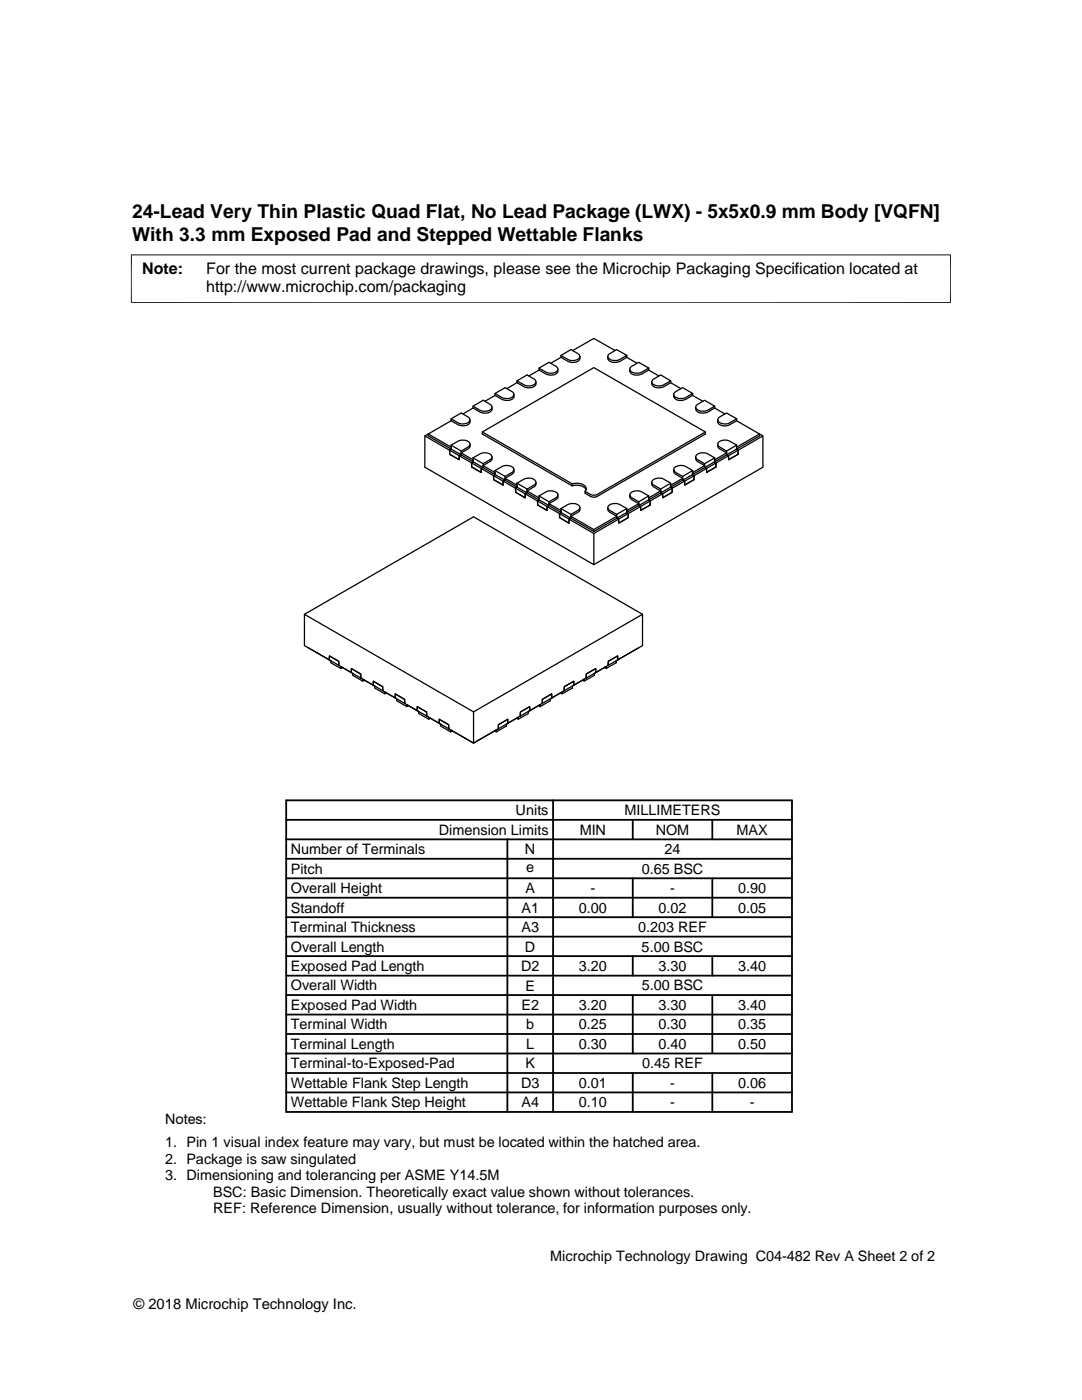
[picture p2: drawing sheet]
<svg xmlns="http://www.w3.org/2000/svg" width="216mm" height="279mm" viewBox="0 0 216 279" stroke-linecap="round" stroke-linejoin="round" font-family="sans-serif">
<g fill="none" stroke="#000" stroke-width=".25">
<path d="M98.8 78.5l1.4 .9a1.77 1.77 0 0 0 2.4-.6l-.3-.6-1.5-.8-2 1.1v.4M98.8 78.9l-2 1.2M102.6 78.7a1.2 1.2 0 0 1-1.7 1.2l-.9-.3-1.2-.7M103.1 76a2.97 2.97 0 0 0 3.5 .7l.3-.2v-.4l-.3-.4-1.4-.9-2.1 1.2 .1 .4M103.2 76.4l-2.1 1.2M107 76.2a1.22 1.22 0 0 1-1.8 1.2l-.4-.1-1.6-.9M107.5 73.5l1.5 .8a1.77 1.77 0 0 0 2.3-.6l-.3-.5-1.4-.9-2.1 1.2 .1 .4M107.6 73.9l-2.1 1.1M111.3 73.7a1.22 1.22 0 0 1-1.7 1.1l-.8-.3-1.2-.6M111.9 70.9a3 3 0 0 0 3 1l.8-.5v-.4l-.3-.4-1.5-.8-2 1.1 .1 .4M112 71.3l-2.1 1.2M115.7 71.1a1.02 1.02 0 0 1-1.2 1.2 3.6 3.6 0 0 1-2.5-1"/>
<path d="M121.3 71.1a1.02 1.02 0 0 0 1.3 1.2 3.9 3.9 0 0 0 2.5-1M122.7 70l-4.2-2.5-4.2 2.5M125.1 71.3l2 1.2M125.1 70.9l-1.5 .9a1.75 1.75 0 0 1-2.3-.6l.3-.6 1.4-.8 2.1 1.1v.4M125.7 73.7a1.02 1.02 0 0 0 1.3 1.2 4.2 4.2 0 0 0 2.4-1M129.4 73.9l2.1 1.1M129.5 73.5l-1.5 .8a1.76 1.76 0 0 1-2.3-.6l.3-.5 1.4-.9 2.1 1.2-.1 .4M130 76.2a1.01 1.01 0 0 0 1.3 1.2 3.8 3.8 0 0 0 2.5-1M130.4 75.7l1.4-.9 2 1.2a2.92 2.92 0 0 1-3.4 .7l-.3-.3v-.3zM133.8 76.4l2.1 1.2M133.8 76v.4M134.4 78.7a1.25 1.25 0 0 0 1.9 1.2l1.9-1"/>
<path d="M138.2 78.9l2.1 1.2M138.2 78.5l-1.4 .9a1.78 1.78 0 0 1-2.4-.6l.3-.6 1.5-.8 2 1.1v.4M84.8 87v6.2l33.7 19.5v-6.2M85.4 86.6l4.6 2.6v.4l-4.6-2.6zM89.7 89.9v.8l1.9 1 .1-.7-.1 .7-1.9-1zM89.7 89.9l.3-.3v-.8l2 1.2v.8l-.3 .2 2.4 1.4M89.7 89.9l.3-.3 2 1.2-.3 .2zM90 83.6a2.92 2.92 0 0 0 3.4 .7l.3-.2 .1-.4-.3-.4-1.5-.9-2 1.2v.4M90 88.8l1.5-.8a1.75 1.75 0 0 1 2.3 .6l-.3 .6-1.5 .8M90 84l-5.2 3 4.9 2.9M92 90.4l2.4 1.4v.4l-2.4-1.4zM93.8 88.7a1.12 1.12 0 0 1-.9 1.2l-.9 .5"/>
<path d="M93.8 83.8a1 1 0 0 1-1.2 1.2 3.7 3.7 0 0 1-2.6-1M94.1 92.4v.8M94.1 92.4l1.9 1.1v.8M94.1 92.4l.3-.2 2 1.1M94.1 93.2l1.9 1.1M94.4 91.4l2 1.1v.8M94.4 91.4v.8l-.3 .2v.8M94.4 81.1l1.5 .8a1.8 1.8 0 0 0 2.3-.6l-.3-.5-1.5-.9-2 1.2v.3M94.4 91.4l1.5-.9a1.76 1.76 0 0 1 2.3 .6l-.3 .6-1.5 .8M94.4 81.4l-2 1.2M96.2 86.2l22.3-12.8 22.3 12.8v.4l-21.8 12.5-.5 .1-.7-.1-1-.7v-.3M96.4 93.3l-.4 .2v.8"/>
<path d="M96.4 93.3l-.4 .2 2.5 1.4 .3-.2 2 1.1M96.4 92.9l2.4 1.4v.4l-2.4-1.4zM98.2 91.2a1.08 1.08 0 0 1-.9 1.2l-.9 .5M98.2 81.3a1.21 1.21 0 0 1-1.7 1.1l-.5-.1-1.6-.9M98.5 94.9l1.9 1.1v.8l-1.9-1.1zM98.8 93.9a2.93 2.93 0 0 1 3.4-.7l.3 .3v.3l-.2 .4-1.5 .9M98.8 93.9l2 1.2v.7M98.8 93.9v.8l-.3 .2v.8l1.9 1.1M100.8 95.8l-.4 .2v.8M100.8 95.8l-.4 .2 2.4 1.4M100.8 95.5l2.4 1.3v.4l-2.4-1.4zM102.6 93.7a1.1 1.1 0 0 1-1 1.3l-.8 .5"/>
<path d="M102.8 97.4l2 1.2v.7M102.8 97.4l.4-.2 1.9 1.2M102.8 97.4l.1 .9M102.9 98.3l1.9 1M103.1 96.4l.1 .8-.4 .2 .1 .9M103.1 96.4l1.5-.8a1.77 1.77 0 0 1 2.3 .6l-.3 .6-1.4 .8M103.1 96.4l2.1 1.2-.1 .8M105.1 98.4l-.3 .2v.7M105.1 98.4l-.3 .2 2.5 1.4 .3-.2 1.9 1.1M105.2 98l2.4 1.4v.4l-2.5-1.4zM107 96.2a1.09 1.09 0 0 1-1 1.3l-.8 .5M107.3 100l1.9 1.1-.1 .8-1.8-1.1z"/>
<path d="M107.5 99a2.9 2.9 0 0 1 3.5-.8l.3 .3v.4l-.3 .4-1.4 .8M107.5 99l2.1 1.1-.1 .8M107.5 99l.1 .8-.3 .2v.8l1.8 1.1M111.3 98.8a1.12 1.12 0 0 1-.9 1.2l-.9 .5M114.2 97l.3-.1a2.2 2.2 0 0 1 2.4 .8M114.2 96.6a2.31 2.31 0 0 1 2.8 .9l-.2 .6M114.2 96.6l-18-10.4v.4l18 10.4M114.2 96.6v.4M125.7 98.8v.5l.2 .3 1.6 .9M129.4 99.8l.4 .2-.1 .8M129.4 99.8l.1-.8-2.1 1.1M129.4 99.8l-1.9 1.1 .3 .2"/>
<path d="M129.4 99.4l2.4-1.4 .1 .4-2.5 1.4zM129.5 99a2.93 2.93 0 0 0-3.5-.8l-.3 .3v.4l.3 .4 1.4 .8M130 96.2a1.18 1.18 0 0 0 1 1.3l.8 .5M132.2 98.6v.7l1.9-1v-.9v.9l-1.9 1zM133.8 96.8l2.4-1.3v.3l-2.4 1.4zM133.8 96.4a3 3 0 0 0-3-.9l-.7 .5v.4l.3 .4 1.4 .8M134.1 97.4l-1.9 1.2-.3-.2 .3 .2-2.4 1.4-.4-.2M134.4 93.7l.1 .6 .2 .3 1.5 .9M136.2 95.1v.7l.4 .2v.8l1.9-1.1M136.6 96l-2.5 1.4-.3-.2v-.8l-2 1.2 .1 .8 1.9-1.2 .3 .2M138.2 94.7l.3 .2v.8M138.2 94.7v-.8l-2 1.2"/>
<path d="M138.2 94.7l-2 1.1 .4 .2M138.2 94.3l2.4-1.4v.4l-2.4 1.4zM138.2 93.9a2.93 2.93 0 0 0-3.4-.7l-.3 .2v.4l.2 .4 1.5 .9M138.5 95.7l-1.9 1.1v-.8M138.5 95.7v-.8l-1.9 1.1M138.8 91.2a1.21 1.21 0 0 0 1 1.3l.8 .4M138.8 81.3a1.04 1.04 0 0 0 1.2 1.2 3.8 3.8 0 0 0 2.6-1.1M139 80.9l1.6-1 2 1.2-1.5 .8a1.8 1.8 0 0 1-2.3-.6zM140.6 92.5v.8l.4 .2v.8l1.9-1.1M140.8 86.2l-21.8 12.5h-1l-1.2-.6M141 93.5l1.9-1.1v.8l-1.9 1.1zM142.6 92.2l.3 .2v.8"/>
<path d="M142.6 92.2v-.8l-2 1.1M142.6 92.2l-2 1.1 .4 .2-2.5 1.4-.3-.2M142.6 81.4l2 1.2M142.6 91.8l2.4-1.4v.4l-2.4 1.4zM142.6 91.4l-1.5-.9a1.77 1.77 0 0 0-2.3 .6l.3 .6 1.5 .8M142.6 81.1v.3M143.2 88.7a1.12 1.12 0 0 0 1 1.2l.8 .5M143.2 83.8a1.09 1.09 0 0 0 1.4 1.2l.9-.2 1.5-.8M143.5 83.3l1.5-.9 2 1.2a3 3 0 0 1-3 .9l-.7-.5-.1-.3zM145 90v.8l.4 .2v.7M145.4 91l-2.5 1.4-.3-.2M145.4 91v.7"/>
<path d="M147 89.6l.3 .3v.8M147 89.6v-.8l-2 1.2M147 89.6l-2 1.2 .4 .2M147 84l4.6 2.6v.4l-4.6 2.6v-.4l4.6-2.6 .6 .4-4.9 2.9-.3-.3M147 88.8a2.92 2.92 0 0 0-3.5-.7l-.2 .3-.1 .4 .3 .4 1.5 .8M147 83.6v.4M147.3 90.7v-.8l-1.9 1.1M147.3 90.7l-1.9 1M152.2 87v6.2l-33.7 19.5M109.5 100.9l-.3 .2-.1 .8M109.5 100.9l-.3 .2 2.4 1.4M109.5 100.5l2.5 1.4v.4l-2.5-1.4z"/>
<path d="M111.6 102.5l2 1.1-.1 .8M111.6 102.5l.4-.2 1.9 1.1M111.6 102.5l.1 .8 1.8 1.1M111.9 101.5l1.5-.9a1.77 1.77 0 0 1 2.3 .6l-.3 .6-1.5 .9M111.9 101.5l2 1.2v.7M111.9 101.5l.1 .8-.4 .2 .1 .8 1.8 1.1M113.9 103.4l-.3 .2-.1 .8M113.9 103l4.6 2.7v.4l-4.6-2.7zM115.7 101.3a1.1 1.1 0 0 1-.9 1.2l-.9 .5M121.3 101.3a1.18 1.18 0 0 0 1 1.3l.8 .4M123.1 103v.4l-4.6 2.7M123.1 103l-4.6 2.7"/>
<path d="M123.4 103.6l.1 .8 1.8-1.1 .1-.8-.1 .8-1.8 1.1zM125.1 101.9l2.4-1.4v.4l-2.5 1.4zM125.1 101.5l-1.5-.9a1.78 1.78 0 0 0-2.3 .6l.3 .6 1.4 .9M125.4 102.5l-2 1.1-.3-.2 .3 .2-4.9 2.9-4.9-2.9 .3-.2M127.4 100.1l.1 .8 .3 .2 .1 .8 1.8-1.1M127.8 101.1l-2.4 1.4-.4-.2 .1-.8-2.1 1.2 .1 .7 1.9-1.1 .4 .2M129.7 100.8l-1.8 1.1-.1-.8M129.7 100.8l.1-.8-2 1.1M61.4 129.2l9 5.2v.4l2 1.1M65.7 130.9v.8l-5-2.9v-6.2l33.8 19.5M65.7 130.9l1.9 1.1v.8v-.8zM66 131.9v.3l2 1.2"/>
<path d="M66 131.9h.1M68 133v.4l.3-.2M70.1 133.4l1.9 1.1v.8M70.1 133.4v.8l1.9 1.1M72 135.3l2.5 1.4M72.7 135.7l-.3 .2v-.4l2.4 1.4M74.5 136.7l1.9 1.2M74.5 136.7v-.7l1.8 1 .1 .9M74.8 136.9v.4l2 1.2M74.8 136.9h.1M76.4 137.9l2.8 1.6-.1 .3 2.1 1.2M76.8 138.1v.4l.3-.2"/>
<path d="M78.9 138.5l1.8 1.1 .1 .8M78.9 138.5l-.1 .8 2 1.1M110.1 138.5v.8M110.1 138.5l-1.9 1.1v.8M110.1 139.3l-1.9 1.1M111.8 138.3l.4 .2M112.6 137.9l-2.5 1.4M112.6 137v.9v-.9l1.9-1v.7v-.7zM116.2 135.7l.4 .2M116.6 135.5h.1M116.6 135.5l-2.4 1.4v.4l-2 1.2v-.4l-2.4 1.4v.3l-2 1.2v-.4M117 134.5l1.9-1.1-1.9 1.1-.1 .8z"/>
<path d="M118.6 134.4v.4l-2 1.1v-.4M120.6 133.2l.3 .2M121.3 132.8l6.9-4v-6.2l-33.7 19.5v6.2M121.3 132.8l-2.4 1.4v-.8M123.2 130.9l.1 .8M123.2 130.9l-1.8 1.1-.1 .8M127.5 129.2l-4.5 2.7v.3l-2.1 1.2 .1-.4-8.4 4.9M128.2 122.6l-33.7-19.5-33.8 19.5M80.8 140.4l2.4 1.4M81.5 140.8l-.3 .2-.1-.4 2.4 1.4M83.2 141.8l.1-.8 1.8 1.1 .1 .8M83.2 141.8l2 1.1"/>
<path d="M83.5 142v.4l2 1.1M83.5 142h.1M85.2 142.9l2.4 1.4M85.9 143.3l-.4 .2v-.4l2.4 1.4v.4l2 1.2v-.4l4.6 2.6M87.6 144.3l2 1.2M87.6 144.3l.1-.7 1.8 1 .1 .9M89.6 145.5l4.9 2.8 4.9-2.8M90.3 145.9l-.4 .2M98.7 145.9l.3 .2M101 144.5v.4l-2 1.2 .1-.4-4.6 2.6M101.3 143.6v.7M101.3 143.6l-1.8 1-.1 .9"/>
<path d="M103.1 143.3l.3 .2M103.8 142.9l-4.4 2.6M105.7 141.8v-.8l-1.9 1.1v.8M105.7 141.8l-1.9 1.1M107.5 140.8l.3 .2M107.8 140.6l-2.4 1.4 .1 .4-2.1 1.1v-.4M107.8 140.6h.1M108.2 140.4l-2.5 1.4"/>
</g>
<path d="M26.1 50.9h163.7M26.2 50.8v9.7M189.7 50.8v9.7M26.1 60.4h163.7" fill="none" stroke="#000" stroke-width=".2"/>
<g fill="none" stroke="#000" stroke-width=".36">
<path d="M57.1 159.7h100.9v62.2h-100.9zM110.4 159.7v62.2M57.1 179.2h100.9M57.1 175.3h100.9M57.1 171.4h100.9M57.1 167.5h100.9M57.1 163.6h100.9M101.2 167.5v54.4M126.3 163.6v3.9M126.3 175.3v7.7M142.1 163.6v3.9M142.1 175.3v7.7"/>
<path d="M57.1 190.8h100.9M57.1 186.9h100.9M57.1 183h100.9M57.1 198.6h100.9M57.1 194.7h100.9M126.3 190.8v3.9M126.3 198.6v11.6M142.1 190.8v3.9M142.1 198.6v11.6M57.1 206.4h100.9M57.1 214.1h100.9M57.1 202.5h100.9"/>
<path d="M57.1 210.2h100.9M57.1 218h100.9M126.3 214.1v7.8M142.1 214.1v7.8"/>
</g>
<g font-size="3.8">
<text x="26.4" y="43.5">24-Lead Very Thin Plastic Quad Flat, No Lead Package (LWX) - 5x5x0.9 mm Body [VQFN]</text>
<text x="26.4" y="48">With 3.3 mm Exposed Pad and Stepped Wettable Flanks</text>
</g>
<g font-size="3.2">
<text x="28.4" y="54.6">Note:</text>
<text x="41.1" y="54.6">For the most current package drawings, please see the Microchip Packaging Specification located at</text>
<text x="41.1" y="58.3">http://www.microchip.com/packaging</text>
</g>
<g font-size="2.9">
<text x="87.6" y="166.6">Dimension Limits</text>
<text x="102.9" y="162.7">Units</text>
<text x="115.7" y="166.6">MIN</text>
<text x="124.6" y="162.7">MILLIMETERS</text>
<text x="130.8" y="166.6">NOM</text>
<text x="147" y="166.6">MAX</text>
<text x="58" y="170.5">Number of Terminals</text>
<text x="104.8" y="170.5">N</text>
<text x="132.6" y="170.5">24</text>
<text x="58" y="178.2">Overall Height</text>
<text x="58" y="174.4">Pitch</text>
<text x="104.8" y="178.2">A</text>
<text x="105" y="174.1">e</text>
<text x="117.8" y="178.2">-</text>
<text x="128" y="174.4">0.65 BSC</text>
<text x="133.7" y="178.2">-</text>
<text x="147.3" y="178.2">0.90</text>
<text x="58" y="182.1">Standoff</text>
<text x="104.1" y="182.1">A1</text>
<text x="115.5" y="182.1">0.00</text>
<text x="131.4" y="182.1">0.02</text>
<text x="147.3" y="182.1">0.05</text>
<text x="58" y="186">Terminal Thickness</text>
<text x="58" y="189.9">Overall Length</text>
<text x="104.1" y="186">A3</text>
<text x="104.8" y="189.9">D</text>
<text x="127.3" y="186">0.203 REF</text>
<text x="128" y="189.9">5.00 BSC</text>
<text x="58" y="197.7">Overall Width</text>
<text x="58" y="193.8">Exposed Pad Length</text>
<text x="104" y="193.8">D2</text>
<text x="104.8" y="197.7">E</text>
<text x="115.5" y="193.8">3.20</text>
<text x="128" y="197.7">5.00 BSC</text>
<text x="131.4" y="193.8">3.30</text>
<text x="147.3" y="193.8">3.40</text>
<text x="58" y="201.6">Exposed Pad Width</text>
<text x="104" y="201.6">E2</text>
<text x="115.5" y="201.6">3.20</text>
<text x="131.4" y="201.6">3.30</text>
<text x="147.3" y="201.6">3.40</text>
<text x="58" y="205.4">Terminal Width</text>
<text x="58" y="209.3">Terminal Length</text>
<text x="105" y="209.3">L</text>
<text x="105" y="205.4">b</text>
<text x="115.5" y="209.3">0.30</text>
<text x="115.5" y="205.4">0.25</text>
<text x="131.4" y="205.4">0.30</text>
<text x="131.4" y="209.3">0.40</text>
<text x="147.3" y="209.3">0.50</text>
<text x="147.3" y="205.4">0.35</text>
<text x="58" y="213.2">Terminal-to-Exposed-Pad</text>
<text x="104.8" y="213.2">K</text>
<text x="128.1" y="213.2">0.45 REF</text>
<text x="58" y="221">Wettable Flank Step Height</text>
<text x="58" y="217.1">Wettable Flank Step Length</text>
<text x="104" y="217.1">D3</text>
<text x="104.1" y="221">A4</text>
<text x="115.5" y="217.1">0.01</text>
<text x="115.5" y="221">0.10</text>
<text x="133.7" y="217.1">-</text>
<text x="133.7" y="221">-</text>
<text x="147.3" y="217.1">0.06</text>
<text x="149.6" y="221">-</text>
<text x="32.9" y="224.3">Notes:</text>
<text x="32.9" y="228.9">1. Pin 1 visual index feature may vary, but must be located within the hatched area.</text>
<text x="32.9" y="232.2">2. Package is saw singulated</text>
<text x="32.9" y="235.5">3. Dimensioning and tolerancing per ASME Y14.5M</text>
<text x="42.5" y="238.8">BSC: Basic Dimension. Theoretically exact value shown without tolerances.</text>
<text x="42.5" y="242.2">REF: Reference Dimension, usually without tolerance, for information purposes only.</text>
<text x="109.8" y="251.7">Microchip Technology Drawing C04-482 Rev A Sheet 2 of 2</text>
<text x="26.6" y="261.3">© 2018 Microchip Technology Inc.</text>
</g>
</svg>
